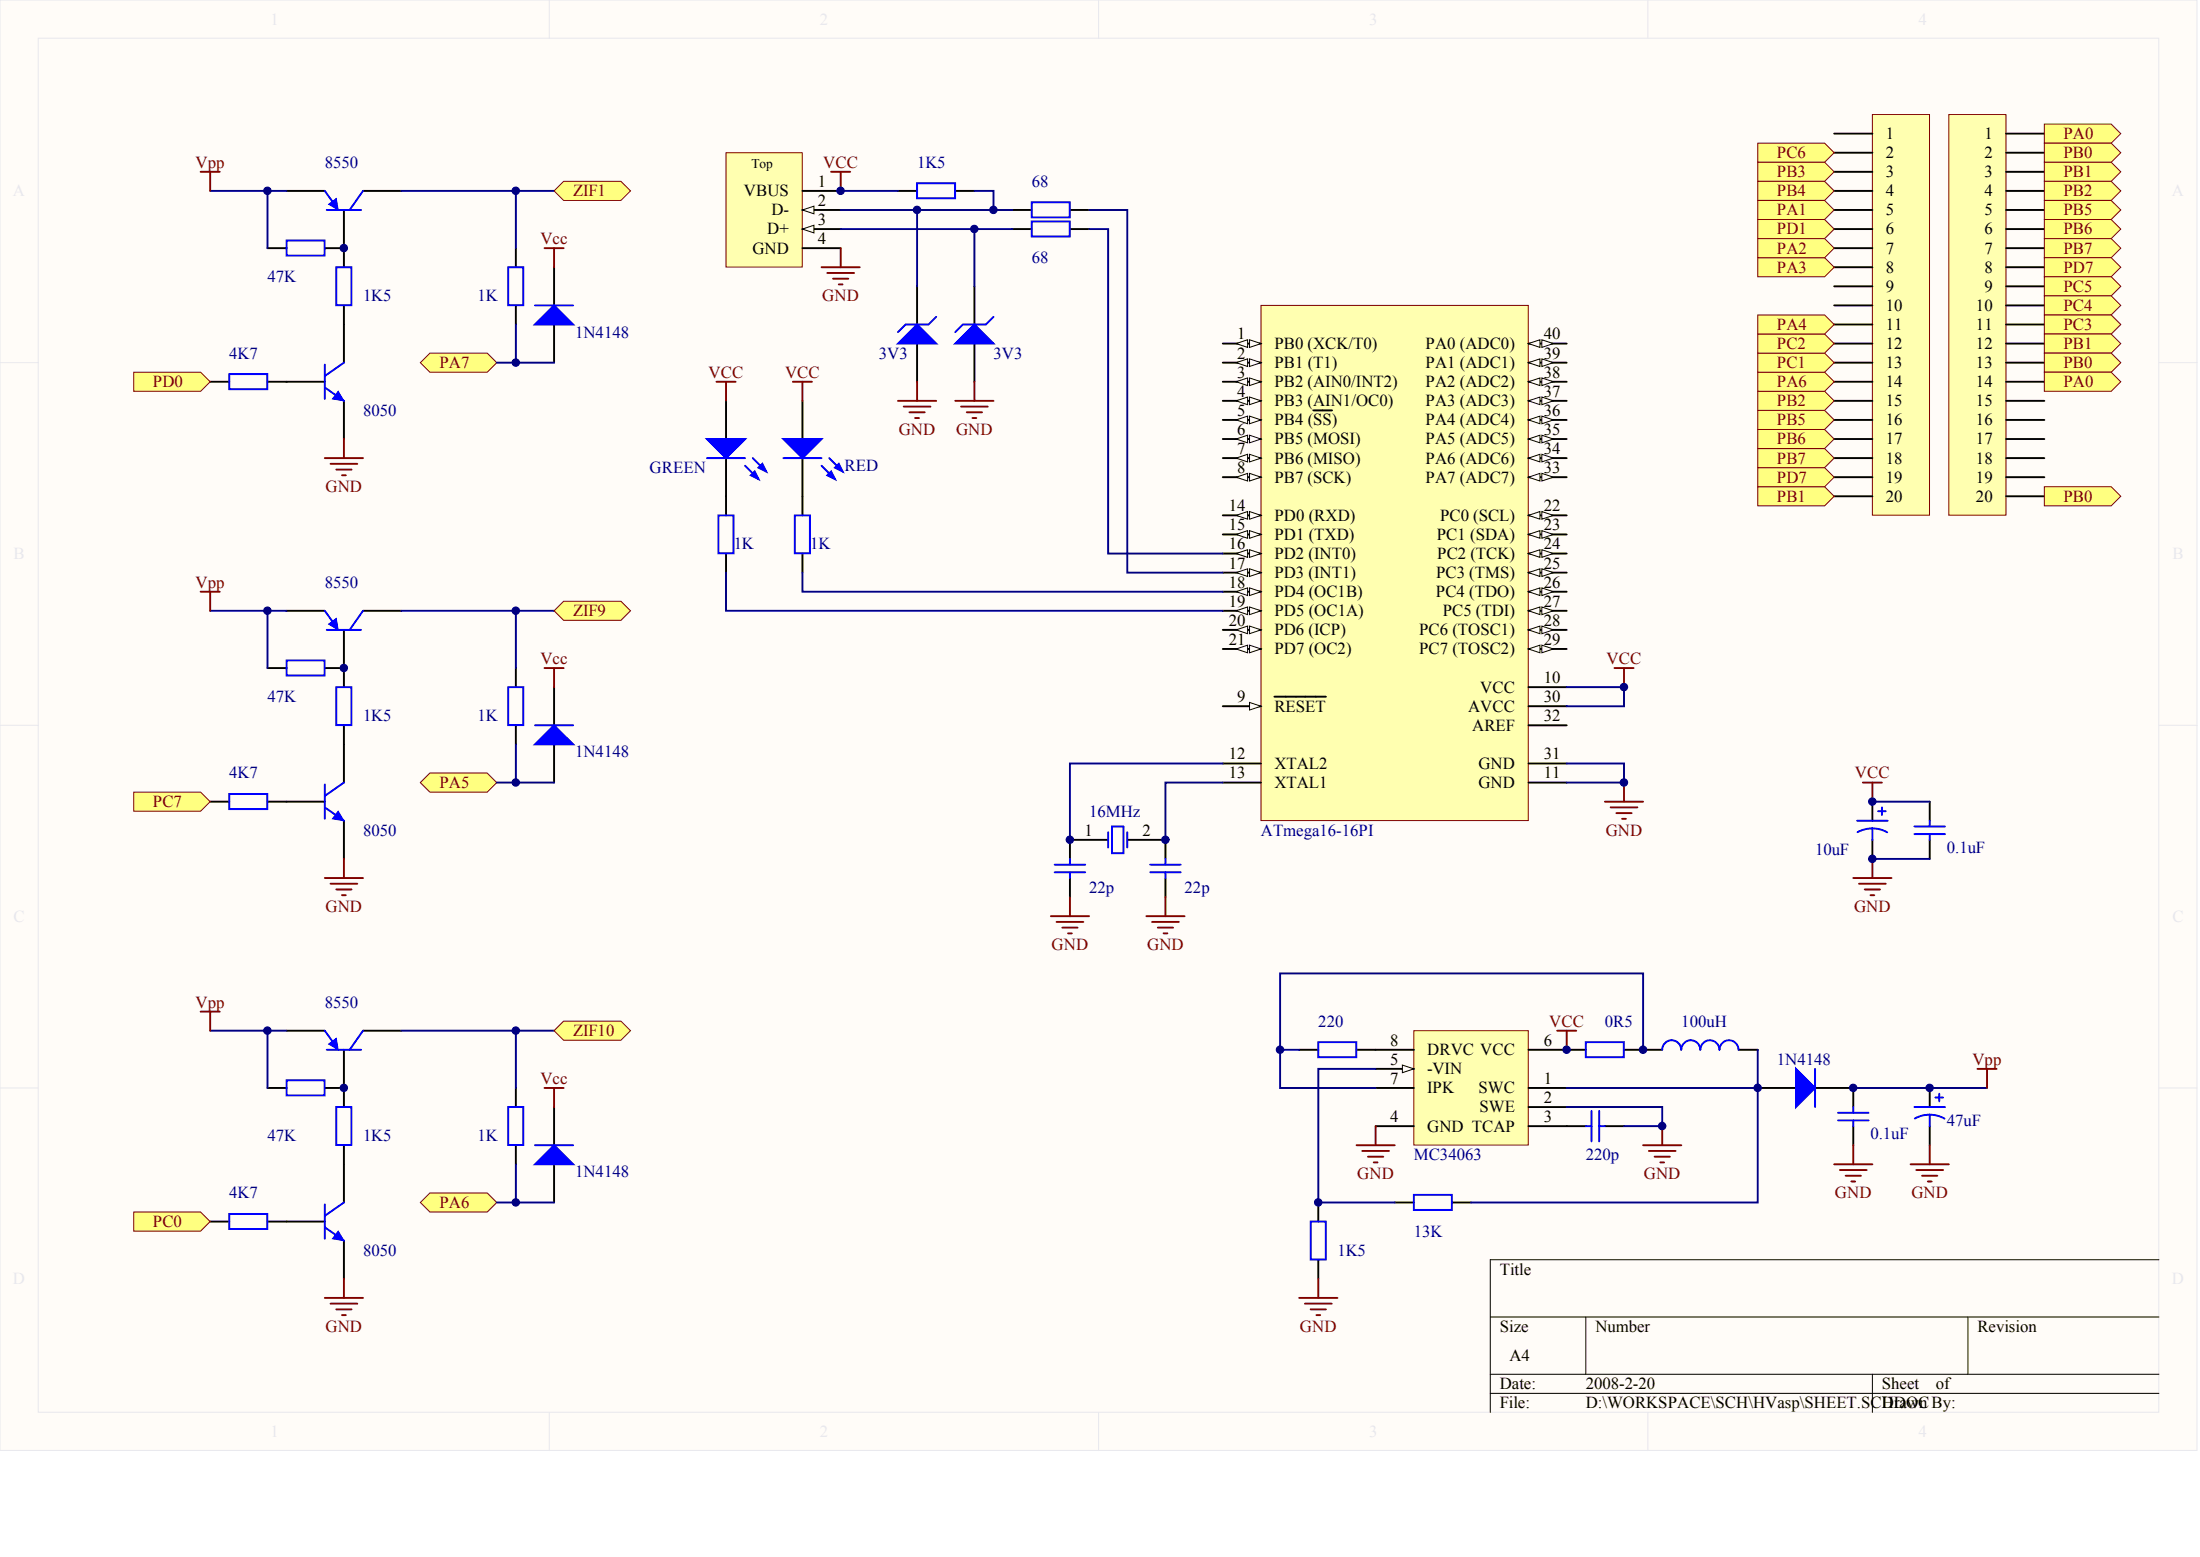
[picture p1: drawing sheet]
<svg xmlns="http://www.w3.org/2000/svg" width="840mm" height="594mm" viewBox="0 0 840 594" stroke-linecap="round" stroke-linejoin="round" font-family="sans-serif">
<g fill="#fffcf8" stroke="#e8e8ed" stroke-width=".38">
<path d="M0 0h838.5v553.4h-838.5z"/>
<path d="M14.6 14.6h809.3v524.2h-809.3z"/>
</g>
<path d="M209.6 0v14.6M419.3 0v14.6M628.9 0v14.6M0 138.4h14.6M824 138.4h14.5M0 276.7h14.6M824 276.7h14.5M0 415.1h14.6M824 415.1h14.5M209.6 538.9v14.6M419.3 538.9v14.6M628.9 538.9v14.6" fill="none" stroke="#e8e8ed" stroke-width=".38"/>
<path d="M824 480.7h-255.3v58.2M568.7 502.5h255.3M605.2 502.5v21.9M751 502.5v21.9M568.7 524.4h255.3M568.7 531.6h255.3M714.6 524.4v14.5" fill="none" stroke="#000" stroke-width=".38"/>
<g fill="none" stroke="#000" stroke-width=".73">
<path d="M109.4 72.8h14.6M138.5 72.8h14.6M102.1 94.7h7.3M124 94.7h7.2M131.2 80.1v21.9M196.9 94.7v7.3M131.2 116.5v21.9M196.9 116.5v7.3M211.5 102v14.5M211.5 123.8v14.6M80.2 145.7h7.3M102.1 145.7h21.9"/>
<path d="M131.2 152.9v14.6"/>
</g>
<path d="M124 72.8l3.6 5.1M138.5 72.8l-5.1 7.3M109.4 91.8h14.5v5.7h-14.5zM124.7 80.1h13.1M128.3 102h5.8v14.5h-5.8zM194 102h5.7v14.5h-5.7zM204.2 116.5h14.5M124 139.1v13.1M131.2 138.4l-7.2 5.1M87.5 142.7h14.5v5.8h-14.5zM124 147.8l7.2 5.1" fill="none" stroke="#00f" stroke-width=".73"/>
<g fill="#00f" stroke="#00f" stroke-width=".38">
<path d="M129.1 149.3l2.1 3.6-4.3-.7z"/>
<path d="M125.4 77.9l2.9-2.2 .8 4.4z"/>
</g>
<path d="M204.2 123.8l7.3-7.3 7.2 7.3z" fill="#00f" stroke="#00f" stroke-width=".73"/>
<path d="M160.4 138.4l3.7-3.7h21.8l3.7 3.7-3.7 3.6h-21.8z" fill-rule="evenodd" fill="#ffff80" stroke="#800000" stroke-width=".38"/>
<path d="M80.2 72.8h21.9M109.4 72.8h-7.3v21.9M153.1 72.8h58.4M196.9 123.8v14.6h-7.3M196.9 138.4h14.6" fill="none" stroke="#000080" stroke-width=".73"/>
<path d="M207.8 94.7h7.3M211.5 94.7v7.3" fill="none" stroke="#800000" stroke-width=".73"/>
<g fill="#ffff80" stroke="#800000" stroke-width=".38">
<path d="M211.5 72.8l3.6-3.6h21.9l3.6 3.6-3.6 3.7h-21.9z" fill-rule="evenodd"/>
<path d="M51 142h25.6l3.6 3.7-3.6 3.6h-25.6z" fill-rule="evenodd"/>
</g>
<path d="M76.6 65.6h7.3M80.2 65.6v7.2M124 174.8h14.5M126.1 177h10.3M128.3 179.2h5.9M131.2 167.5v7.3M130.5 181.3h1.5" fill="none" stroke="#800000" stroke-width=".73"/>
<path d="M196.9 72.8v21.9" fill="none" stroke="#000080" stroke-width=".73"/>
<g fill="none" stroke="#000" stroke-width=".73">
<path d="M109.4 233.1h14.6M138.5 233.1h14.6M102.1 254.9h7.3M124 254.9h7.2M131.2 240.3v21.9M196.9 254.9v7.3M131.2 276.7v21.9M196.9 276.7v7.3M211.5 262.2v14.5M211.5 284v14.6M80.2 305.9h7.3M102.1 305.9h21.9"/>
<path d="M131.2 313.2v14.5"/>
</g>
<path d="M124 233.1l3.6 5.1M138.5 233.1l-5.1 7.2M109.4 252h14.5v5.7h-14.5zM124.7 240.3h13.1M128.3 262.2h5.8v14.5h-5.8zM194 262.2h5.7v14.5h-5.7zM204.2 276.7h14.5M124 299.3v13.1M131.2 298.6l-7.2 5.1M87.5 303h14.5v5.7h-14.5zM124 308.1l7.2 5.1" fill="none" stroke="#00f" stroke-width=".73"/>
<g fill="#00f" stroke="#00f" stroke-width=".38">
<path d="M129.1 309.5l2.1 3.7-4.3-.8z"/>
<path d="M125.4 238.2l2.9-2.2 .8 4.3z"/>
</g>
<path d="M204.2 284l7.3-7.3 7.2 7.3z" fill="#00f" stroke="#00f" stroke-width=".73"/>
<path d="M160.4 298.6l3.7-3.6h21.8l3.7 3.6-3.7 3.6h-21.8z" fill-rule="evenodd" fill="#ffff80" stroke="#800000" stroke-width=".38"/>
<path d="M80.2 233.1h21.9M109.4 233.1h-7.3v21.8M153.1 233.1h58.4M196.9 284v14.6h-7.3M196.9 298.6h14.6" fill="none" stroke="#000080" stroke-width=".73"/>
<path d="M207.8 254.9h7.3M211.5 254.9v7.3" fill="none" stroke="#800000" stroke-width=".73"/>
<g fill="#ffff80" stroke="#800000" stroke-width=".38">
<path d="M211.5 233.1l3.6-3.7h21.9l3.6 3.7-3.6 3.6h-21.9z" fill-rule="evenodd"/>
<path d="M51 302.2h25.6l3.6 3.7-3.6 3.6h-25.6z" fill-rule="evenodd"/>
</g>
<path d="M76.6 225.8h7.3M80.2 225.8v7.3M124 335h14.5M126.1 337.2h10.3M128.3 339.4h5.9M131.2 327.7v7.3M130.5 341.6h1.5" fill="none" stroke="#800000" stroke-width=".73"/>
<path d="M196.9 233.1v21.8" fill="none" stroke="#000080" stroke-width=".73"/>
<g fill="none" stroke="#000" stroke-width=".73">
<path d="M109.4 393.3h14.6M138.5 393.3h14.6M102.1 415.1h7.3M124 415.1h7.2M131.2 400.6v21.8M196.9 415.1v7.3M131.2 437v21.8M196.9 437v7.2M211.5 422.4v14.6M211.5 444.2v14.6M80.2 466.1h7.3M102.1 466.1h21.9"/>
<path d="M131.2 473.4v14.5"/>
</g>
<path d="M124 393.3l3.6 5.1M138.5 393.3l-5.1 7.3M109.4 412.2h14.5v5.8h-14.5zM124.7 400.6h13.1M128.3 422.4h5.8v14.5h-5.8zM194 422.4h5.7v14.5h-5.7zM204.2 437h14.5M124 459.5v13.1M131.2 458.8l-7.2 5.1M87.5 463.2h14.5v5.7h-14.5zM124 468.3l7.2 5.1" fill="none" stroke="#00f" stroke-width=".73"/>
<g fill="#00f" stroke="#00f" stroke-width=".38">
<path d="M129.1 469.7l2.1 3.7-4.3-.8z"/>
<path d="M125.4 398.4l2.9-2.2 .8 4.4z"/>
</g>
<path d="M204.2 444.2l7.3-7.2 7.2 7.2z" fill="#00f" stroke="#00f" stroke-width=".73"/>
<path d="M160.4 458.8l3.7-3.6h21.8l3.7 3.6-3.7 3.7h-21.8z" fill-rule="evenodd" fill="#ffff80" stroke="#800000" stroke-width=".38"/>
<path d="M80.2 393.3h21.9M109.4 393.3h-7.3v21.8M153.1 393.3h58.4M196.9 444.2v14.6h-7.3M196.9 458.8h14.6" fill="none" stroke="#000080" stroke-width=".73"/>
<path d="M207.8 415.1h7.3M211.5 415.1v7.3" fill="none" stroke="#800000" stroke-width=".73"/>
<g fill="#ffff80" stroke="#800000" stroke-width=".38">
<path d="M211.5 393.3l3.6-3.7h21.9l3.6 3.7-3.6 3.6h-21.9z" fill-rule="evenodd"/>
<path d="M51 462.5h25.6l3.6 3.6-3.6 3.6h-25.6z" fill-rule="evenodd"/>
</g>
<path d="M76.6 386h7.3M80.2 386v7.3M124 495.2h14.5M126.1 497.4h10.3M128.3 499.6h5.9M131.2 487.9v7.3M130.5 501.8h1.5" fill="none" stroke="#800000" stroke-width=".73"/>
<path d="M196.9 393.3v21.8" fill="none" stroke="#000080" stroke-width=".73"/>
<path d="M481.2 116.5h102.1v196.6h-102.1z" fill="#ffffb0" stroke="#800000" stroke-width=".38"/>
<path d="M466.7 131.1h14.5" fill="none" stroke="#000" stroke-width=".73"/>
<g fill="#fffcf8" stroke="#000" stroke-width=".38">
<path d="M476.9 129.6l4.3 1.5-4.3 1.5z"/>
<path d="M471.8 131.1l4.3-1.5v3z"/>
</g>
<path d="M466.7 138.4h14.5" fill="none" stroke="#000" stroke-width=".73"/>
<g fill="#fffcf8" stroke="#000" stroke-width=".38">
<path d="M476.9 136.9l4.3 1.5-4.3 1.4z"/>
<path d="M471.8 138.4l4.3-1.5v2.9z"/>
</g>
<path d="M466.7 145.7h14.5" fill="none" stroke="#000" stroke-width=".73"/>
<g fill="#fffcf8" stroke="#000" stroke-width=".38">
<path d="M476.9 144.2l4.3 1.5-4.3 1.4z"/>
<path d="M471.8 145.7l4.3-1.5v2.9z"/>
</g>
<path d="M466.7 152.9h14.5" fill="none" stroke="#000" stroke-width=".73"/>
<g fill="#fffcf8" stroke="#000" stroke-width=".38">
<path d="M476.9 151.5l4.3 1.4-4.3 1.5z"/>
<path d="M471.8 152.9l4.3-1.4v2.9z"/>
</g>
<path d="M466.7 160.2h14.5" fill="none" stroke="#000" stroke-width=".73"/>
<g fill="#fffcf8" stroke="#000" stroke-width=".38">
<path d="M476.9 158.8l4.3 1.4-4.3 1.5z"/>
<path d="M471.8 160.2l4.3-1.4v2.9z"/>
</g>
<path d="M501.2 156.6h7.2M466.7 167.5h14.5" fill="none" stroke="#000" stroke-width=".73"/>
<g fill="#fffcf8" stroke="#000" stroke-width=".38">
<path d="M476.9 166.1l4.3 1.4-4.3 1.5z"/>
<path d="M471.8 167.5l4.3-1.4v2.9z"/>
</g>
<path d="M466.7 174.8h14.5" fill="none" stroke="#000" stroke-width=".73"/>
<g fill="#fffcf8" stroke="#000" stroke-width=".38">
<path d="M476.9 173.3l4.3 1.5-4.3 1.4z"/>
<path d="M471.8 174.8l4.3-1.5v2.9z"/>
</g>
<path d="M466.7 182.1h14.5" fill="none" stroke="#000" stroke-width=".73"/>
<g fill="#fffcf8" stroke="#000" stroke-width=".38">
<path d="M476.9 180.6l4.3 1.5-4.3 1.4z"/>
<path d="M471.8 182.1l4.3-1.5v2.9z"/>
</g>
<path d="M466.7 269.5h14.5" fill="none" stroke="#000" stroke-width=".73"/>
<path d="M476.9 268l4.3 1.5-4.3 1.4z" fill="#fffcf8" stroke="#000" stroke-width=".38"/>
<path d="M466.7 196.6h14.5M486.4 265.8h19.6" fill="none" stroke="#000" stroke-width=".73"/>
<g fill="#fffcf8" stroke="#000" stroke-width=".38">
<path d="M476.9 195.2l4.3 1.4-4.3 1.5z"/>
<path d="M471.8 196.6l4.3-1.4v2.9z"/>
</g>
<path d="M466.7 203.9h14.5" fill="none" stroke="#000" stroke-width=".73"/>
<g fill="#fffcf8" stroke="#000" stroke-width=".38">
<path d="M476.9 202.5l4.3 1.4-4.3 1.5z"/>
<path d="M471.8 203.9l4.3-1.4v2.9z"/>
</g>
<path d="M466.7 211.2h14.5" fill="none" stroke="#000" stroke-width=".73"/>
<g fill="#fffcf8" stroke="#000" stroke-width=".38">
<path d="M476.9 209.7l4.3 1.5-4.3 1.5z"/>
<path d="M471.8 211.2l4.3-1.5v3z"/>
</g>
<path d="M466.7 218.5h14.5" fill="none" stroke="#000" stroke-width=".73"/>
<g fill="#fffcf8" stroke="#000" stroke-width=".38">
<path d="M476.9 217l4.3 1.5-4.3 1.4z"/>
<path d="M471.8 218.5l4.3-1.5v2.9z"/>
</g>
<path d="M466.7 225.8h14.5" fill="none" stroke="#000" stroke-width=".73"/>
<g fill="#fffcf8" stroke="#000" stroke-width=".38">
<path d="M476.9 224.3l4.3 1.5-4.3 1.4z"/>
<path d="M471.8 225.8l4.3-1.5v2.9z"/>
</g>
<path d="M466.7 233.1h14.5" fill="none" stroke="#000" stroke-width=".73"/>
<g fill="#fffcf8" stroke="#000" stroke-width=".38">
<path d="M476.9 231.6l4.3 1.5-4.3 1.4z"/>
<path d="M471.8 233.1l4.3-1.5v2.9z"/>
</g>
<path d="M466.7 240.3h14.5" fill="none" stroke="#000" stroke-width=".73"/>
<g fill="#fffcf8" stroke="#000" stroke-width=".38">
<path d="M476.9 238.9l4.3 1.4-4.3 1.5z"/>
<path d="M471.8 240.3l4.3-1.4v2.9z"/>
</g>
<path d="M466.7 247.6h14.5" fill="none" stroke="#000" stroke-width=".73"/>
<g fill="#fffcf8" stroke="#000" stroke-width=".38">
<path d="M476.9 246.2l4.3 1.4-4.3 1.5z"/>
<path d="M471.8 247.6l4.3-1.4v2.9z"/>
</g>
<path d="M583.3 196.6h14.6M466.7 291.3h14.5M466.7 298.6h14.5M583.3 298.6h14.6" fill="none" stroke="#000" stroke-width=".73"/>
<g fill="#fffcf8" stroke="#000" stroke-width=".38">
<path d="M583.3 196.6l4.4-1.4v2.9z"/>
<path d="M588.4 195.2l4.4 1.4-4.4 1.5z"/>
</g>
<path d="M583.3 203.9h14.6" fill="none" stroke="#000" stroke-width=".73"/>
<g fill="#fffcf8" stroke="#000" stroke-width=".38">
<path d="M583.3 203.9l4.4-1.4v2.9z"/>
<path d="M588.4 202.5l4.4 1.4-4.4 1.5z"/>
</g>
<path d="M583.3 211.2h14.6" fill="none" stroke="#000" stroke-width=".73"/>
<g fill="#fffcf8" stroke="#000" stroke-width=".38">
<path d="M583.3 211.2l4.4-1.5v3z"/>
<path d="M588.4 209.7l4.4 1.5-4.4 1.5z"/>
</g>
<path d="M583.3 218.5h14.6" fill="none" stroke="#000" stroke-width=".73"/>
<g fill="#fffcf8" stroke="#000" stroke-width=".38">
<path d="M583.3 218.5l4.4-1.5v2.9z"/>
<path d="M588.4 217l4.4 1.5-4.4 1.4z"/>
</g>
<path d="M583.3 225.8h14.6" fill="none" stroke="#000" stroke-width=".73"/>
<g fill="#fffcf8" stroke="#000" stroke-width=".38">
<path d="M583.3 225.8l4.4-1.5v2.9z"/>
<path d="M588.4 224.3l4.4 1.5-4.4 1.4z"/>
</g>
<path d="M583.3 233.1h14.6" fill="none" stroke="#000" stroke-width=".73"/>
<g fill="#fffcf8" stroke="#000" stroke-width=".38">
<path d="M583.3 233.1l4.4-1.5v2.9z"/>
<path d="M588.4 231.6l4.4 1.5-4.4 1.4z"/>
</g>
<path d="M583.3 240.3h14.6" fill="none" stroke="#000" stroke-width=".73"/>
<g fill="#fffcf8" stroke="#000" stroke-width=".38">
<path d="M583.3 240.3l4.4-1.4v2.9z"/>
<path d="M588.4 238.9l4.4 1.4-4.4 1.5z"/>
</g>
<path d="M583.3 247.6h14.6" fill="none" stroke="#000" stroke-width=".73"/>
<g fill="#fffcf8" stroke="#000" stroke-width=".38">
<path d="M583.3 247.6l4.4-1.4v2.9z"/>
<path d="M588.4 246.2l4.4 1.4-4.4 1.5z"/>
</g>
<path d="M583.3 182.1h14.6M583.3 276.7h14.6M583.3 269.5h14.6M583.3 291.3h14.6" fill="none" stroke="#000" stroke-width=".73"/>
<g fill="#fffcf8" stroke="#000" stroke-width=".38">
<path d="M583.3 182.1l4.4-1.5v2.9z"/>
<path d="M588.4 180.6l4.4 1.5-4.4 1.4z"/>
</g>
<path d="M583.3 174.8h14.6" fill="none" stroke="#000" stroke-width=".73"/>
<g fill="#fffcf8" stroke="#000" stroke-width=".38">
<path d="M583.3 174.8l4.4-1.5v2.9z"/>
<path d="M588.4 173.3l4.4 1.5-4.4 1.4z"/>
</g>
<path d="M583.3 167.5h14.6" fill="none" stroke="#000" stroke-width=".73"/>
<g fill="#fffcf8" stroke="#000" stroke-width=".38">
<path d="M583.3 167.5l4.4-1.4v2.9z"/>
<path d="M588.4 166.1l4.4 1.4-4.4 1.5z"/>
</g>
<path d="M583.3 160.2h14.6" fill="none" stroke="#000" stroke-width=".73"/>
<g fill="#fffcf8" stroke="#000" stroke-width=".38">
<path d="M583.3 160.2l4.4-1.4v2.9z"/>
<path d="M588.4 158.8l4.4 1.4-4.4 1.5z"/>
</g>
<path d="M583.3 152.9h14.6" fill="none" stroke="#000" stroke-width=".73"/>
<g fill="#fffcf8" stroke="#000" stroke-width=".38">
<path d="M583.3 152.9l4.4-1.4v2.9z"/>
<path d="M588.4 151.5l4.4 1.4-4.4 1.5z"/>
</g>
<path d="M583.3 145.7h14.6" fill="none" stroke="#000" stroke-width=".73"/>
<g fill="#fffcf8" stroke="#000" stroke-width=".38">
<path d="M583.3 145.7l4.4-1.5v2.9z"/>
<path d="M588.4 144.2l4.4 1.5-4.4 1.4z"/>
</g>
<path d="M583.3 138.4h14.6" fill="none" stroke="#000" stroke-width=".73"/>
<g fill="#fffcf8" stroke="#000" stroke-width=".38">
<path d="M583.3 138.4l4.4-1.5v2.9z"/>
<path d="M588.4 136.9l4.4 1.5-4.4 1.4z"/>
</g>
<path d="M583.3 131.1h14.6" fill="none" stroke="#000" stroke-width=".73"/>
<g fill="#fffcf8" stroke="#000" stroke-width=".38">
<path d="M583.3 131.1l4.4-1.5v3z"/>
<path d="M588.4 129.6l4.4 1.5-4.4 1.5z"/>
</g>
<path d="M583.3 262.2h14.6" fill="none" stroke="#000" stroke-width=".73"/>
<path d="M277.1 58.3h29.1v43.6h-29.1z" fill="#ffffb0" stroke="#800000" stroke-width=".38"/>
<path d="M306.2 72.8h14.6M306.2 80.1h14.6" fill="none" stroke="#000" stroke-width=".73"/>
<path d="M306.2 80.1l4.4-1.4v2.9z" fill="#fffcf8" stroke="#000" stroke-width=".38"/>
<path d="M306.2 87.4h14.6" fill="none" stroke="#000" stroke-width=".73"/>
<path d="M306.2 87.4l4.4-1.5v3z" fill="#fffcf8" stroke="#000" stroke-width=".38"/>
<g fill="none" stroke="#000" stroke-width=".73">
<path d="M342.7 72.8h7.3M364.6 72.8h7.3M306.2 94.7h14.6M386.5 80.1h7.2M386.5 87.4h7.2M408.3 80.1h7.3M408.3 87.4h7.3M350 109.2v14.6M371.9 109.2v14.6M350 131.1v14.6M371.9 131.1v14.6M408.3 335v7.3"/>
<path d="M422.9 320.4h-14.6v7.3M430.2 320.4h14.6v7.3M444.8 335v7.3"/>
</g>
<g fill="none" stroke="#00f" stroke-width=".73">
<path d="M350 69.9h14.5v5.8h-14.5zM393.7 77.2h14.6v5.8h-14.6zM393.7 84.5h14.6v5.7h-14.6zM357.3 120.9l-2.9 2.9h-8.8l-2.9 2.9M379.2 120.9l-3 2.9h-8.7l-2.9 2.9M422.9 317.5v5.9M424.4 315.3h4.3v10.2h-4.3zM430.2 317.5v5.9M402.5 329.9h11.7M402.5 332.8h11.7M408.3 327.7v2.2M408.3 332.8v2.2"/>
<path d="M439 329.9h11.6M439 332.8h11.6M444.8 327.7v2.2M444.8 332.8v2.2"/>
</g>
<g fill="#00f" stroke="#00f" stroke-width=".73">
<path d="M342.7 131.1l7.3-7.3 7.3 7.3z"/>
<path d="M364.6 131.1l7.3-7.3 7.3 7.3z"/>
</g>
<g fill="none" stroke="#800000" stroke-width=".73">
<path d="M317.2 65.6h7.3M320.8 65.6v7.2M320.8 94.7v7.3M313.5 102h14.6M315.7 104.2h10.2M317.9 106.3h5.8M320.1 108.5h1.5M342.7 152.9h14.6M344.9 155.1h10.2M347.1 157.3h5.8M349.3 159.5h1.4M350 145.7v7.2"/>
<path d="M364.6 152.9h14.6M366.8 155.1h10.2M369 157.3h5.8M371.1 159.5h1.5M371.9 145.7v7.2M616.1 254.9h7.3M619.8 254.9v7.3M619.8 298.6v7.3M612.5 305.9h14.6M614.7 308.1h10.2M616.9 310.2h5.8M619.1 312.4h1.4"/>
<path d="M401 349.6h14.6M403.2 351.8h10.2M405.4 353.9h5.8M407.6 356.1h1.5M408.3 342.3v7.3M437.5 349.6h14.6M439.7 351.8h10.2M441.9 353.9h5.8M444.1 356.1h1.4M444.8 342.3v7.3"/>
</g>
<path d="M320.8 72.8h21.9M371.9 72.8h7.3v7.3M320.8 80.1h65.7M320.8 87.4h65.7M350 80.1v29.1M371.9 87.4v21.8M415.6 80.1h14.6v138.4h36.5M415.6 87.4h7.3v123.8h43.8M597.9 262.2h21.9v7.3h-21.9M466.7 298.6h-21.9v21.8M466.7 291.3h-58.4v29.1M597.9 291.3h21.9v7.3h-21.9" fill="none" stroke="#000080" stroke-width=".73"/>
<path d="M714.6 43.7h21.8v152.9h-21.8z" fill="#ffffb0" stroke="#800000" stroke-width=".38"/>
<g fill="none" stroke="#000" stroke-width=".73">
<path d="M700 51h14.6M700 58.3h14.6M700 65.6h14.6M700 72.8h14.6M700 80.1h14.6M700 87.4h14.6M700 94.7h14.6M700 102h14.6M700 109.2h14.6M700 116.5h14.6M700 123.8h14.6M700 131.1h14.6"/>
<path d="M700 138.4h14.6M700 145.7h14.6M700 152.9h14.6M700 160.2h14.6M700 167.5h14.6M700 174.8h14.6M700 182.1h14.6M700 189.4h14.6"/>
</g>
<path d="M743.7 43.7h21.8v152.9h-21.8z" fill="#ffffb0" stroke="#800000" stroke-width=".38"/>
<g fill="none" stroke="#000" stroke-width=".73">
<path d="M765.6 51h14.6M765.6 58.3h14.6M765.6 65.6h14.6M765.6 72.8h14.6M765.6 80.1h14.6M765.6 87.4h14.6M765.6 94.7h14.6M765.6 102h14.6M765.6 109.2h14.6M765.6 116.5h14.6M765.6 123.8h14.6M765.6 131.1h14.6"/>
<path d="M765.6 138.4h14.6M277.1 152.9v14.6M306.2 152.9v14.6M765.6 145.7h14.6M765.6 152.9h14.6M277.1 174.8v21.8M306.2 174.8v21.8M765.6 160.2h14.6M765.6 167.5h14.6M765.6 174.8h14.6M765.6 182.1h14.6M765.6 189.4h14.6"/>
<path d="M277.1 211.2v7.3M306.2 211.2v7.3"/>
</g>
<g fill="#00f" stroke="#00f" stroke-width=".73">
<path d="M269.8 167.5h14.6l-7.3 7.3z"/>
<path d="M286.6 181.3l1.4-1.4 1.5 2.9z"/>
<path d="M289.5 178.4l1.4-1.4 1.5 2.9z"/>
<path d="M299 167.5h14.5l-7.3 7.3z"/>
<path d="M315.7 181.3l1.5-1.4 1.4 2.9z"/>
<path d="M318.6 178.4l1.5-1.4 1.5 2.9z"/>
</g>
<path d="M269.8 174.8h14.6M284.4 177.7l5.1 5.1M287.3 174.8l5.1 5.1M299 174.8h14.5M313.5 177.7l5.1 5.1M316.5 174.8l5.1 5.1M274.2 196.6h5.7v14.5h-5.7zM303.3 196.6h5.8v14.5h-5.8z" fill="none" stroke="#00f" stroke-width=".73"/>
<g fill="#ffff80" stroke="#800000" stroke-width=".38">
<path d="M780.2 47.3h25.5l3.7 3.7-3.7 3.6h-25.5z" fill-rule="evenodd"/>
<path d="M780.2 54.6h25.5l3.7 3.7-3.7 3.6h-25.5z" fill-rule="evenodd"/>
<path d="M780.2 61.9h25.5l3.7 3.7-3.7 3.6h-25.5z" fill-rule="evenodd"/>
<path d="M780.2 69.2h25.5l3.7 3.6-3.7 3.7h-25.5z" fill-rule="evenodd"/>
<path d="M780.2 76.5h25.5l3.7 3.6-3.7 3.7h-25.5z" fill-rule="evenodd"/>
<path d="M780.2 83.8h25.5l3.7 3.6-3.7 3.6h-25.5z" fill-rule="evenodd"/>
<path d="M780.2 91h25.5l3.7 3.7-3.7 3.6h-25.5z" fill-rule="evenodd"/>
<path d="M780.2 98.3h25.5l3.7 3.7-3.7 3.6h-25.5z" fill-rule="evenodd"/>
<path d="M780.2 105.6h25.5l3.7 3.6-3.7 3.7h-25.5z" fill-rule="evenodd"/>
<path d="M780.2 112.9h25.5l3.7 3.6-3.7 3.7h-25.5z" fill-rule="evenodd"/>
<path d="M780.2 120.2h25.5l3.7 3.6-3.7 3.7h-25.5z" fill-rule="evenodd"/>
<path d="M780.2 127.5h25.5l3.7 3.6-3.7 3.6h-25.5z" fill-rule="evenodd"/>
<path d="M780.2 134.7h25.5l3.7 3.7-3.7 3.6h-25.5z" fill-rule="evenodd"/>
<path d="M780.2 142h25.5l3.7 3.7-3.7 3.6h-25.5z" fill-rule="evenodd"/>
<path d="M780.2 185.7h25.5l3.7 3.7-3.7 3.6h-25.5z" fill-rule="evenodd"/>
<path d="M670.8 185.7h25.6l3.6 3.7-3.6 3.6h-25.6z" fill-rule="evenodd"/>
<path d="M670.8 178.4h25.6l3.6 3.7-3.6 3.6h-25.6z" fill-rule="evenodd"/>
<path d="M670.8 171.2h25.6l3.6 3.6-3.6 3.6h-25.6z" fill-rule="evenodd"/>
<path d="M670.8 163.9h25.6l3.6 3.6-3.6 3.7h-25.6z" fill-rule="evenodd"/>
<path d="M670.8 156.6h25.6l3.6 3.6-3.6 3.7h-25.6z" fill-rule="evenodd"/>
<path d="M670.8 149.3h25.6l3.6 3.6-3.6 3.7h-25.6z" fill-rule="evenodd"/>
<path d="M670.8 142h25.6l3.6 3.7-3.6 3.6h-25.6z" fill-rule="evenodd"/>
<path d="M670.8 134.7h25.6l3.6 3.7-3.6 3.6h-25.6z" fill-rule="evenodd"/>
<path d="M670.8 127.5h25.6l3.6 3.6-3.6 3.6h-25.6z" fill-rule="evenodd"/>
<path d="M670.8 120.2h25.6l3.6 3.6-3.6 3.7h-25.6z" fill-rule="evenodd"/>
<path d="M670.8 98.3h25.6l3.6 3.7-3.6 3.6h-25.6z" fill-rule="evenodd"/>
<path d="M670.8 54.6h25.6l3.6 3.7-3.6 3.6h-25.6z" fill-rule="evenodd"/>
<path d="M670.8 61.9h25.6l3.6 3.7-3.6 3.6h-25.6z" fill-rule="evenodd"/>
<path d="M670.8 69.2h25.6l3.6 3.6-3.6 3.7h-25.6z" fill-rule="evenodd"/>
<path d="M670.8 76.5h25.6l3.6 3.6-3.6 3.7h-25.6z" fill-rule="evenodd"/>
<path d="M670.8 83.8h25.6l3.6 3.6-3.6 3.6h-25.6z" fill-rule="evenodd"/>
<path d="M670.8 91h25.6l3.6 3.7-3.6 3.6h-25.6z" fill-rule="evenodd"/>
</g>
<g fill="none" stroke="#000" stroke-width=".73">
<path d="M714.6 305.9v7.3M736.5 305.9v7.3M714.6 320.4v7.3M736.5 320.4v7.3M495.8 400.6h7.3M517.7 400.6h7.3M597.9 400.6h7.3M619.8 400.6h7.3M707.3 415.1v7.3M736.5 415.1v7.3M597.9 429.7h7.3M612.5 429.7h7.3"/>
<path d="M707.3 429.7v7.3M736.5 429.7v7.3M503.1 458.8v7.3M532.3 458.8h7.3M554.2 458.8h7.3M503.1 480.7v7.2"/>
</g>
<g fill="none" stroke="#00f" stroke-width=".73">
<path d="M708.7 313.2h11.7M714.6 316.1a11.6 11.6 0 0 1 5.6 1.5M714.6 316.1a11.6 11.6 0 0 0-5.7 1.4M714.6 316.1v4.3M716.8 309.5h2.9M718.2 308.1v2.9M730.6 318.3h11.7M730.6 315.3h11.7M736.5 313.2v2.1M736.5 318.3v2.1M503.1 397.6h14.5v5.8h-14.5zM605.2 397.6h14.5v5.8h-14.5z"/>
<path d="M738.6 418.8h3M740.1 417.3v2.9M605.2 429.7h2.2M607.4 423.9v11.6M610.3 423.9v11.6M610.3 429.7h2.2M701.5 424.6h11.6M701.5 427.5h11.6M707.3 422.4v2.2M707.3 427.5v2.2M730.6 422.4h11.7M736.5 425.3a11.6 11.6 0 0 1 5.6 1.5"/>
<path d="M736.5 425.3a11.6 11.6 0 0 0-5.7 1.5M736.5 425.3v4.4M539.6 455.9h14.5v5.8h-14.5zM500.2 466.1h5.8v14.5h-5.8z"/>
</g>
<path d="M539.6 393.3h43.7v43.6h-43.7z" fill="#ffffb0" stroke="#800000" stroke-width=".38"/>
<path d="M525 407.8h14.6M583.3 415.1h14.6M525 429.7h14.6M583.3 422.4h14.6M583.3 429.7h14.6" fill="none" stroke="#000" stroke-width=".73"/>
<path d="M535.2 406.4l4.4 1.4-4.4 1.5z" fill="#fffcf8" stroke="#000" stroke-width=".38"/>
<path d="M525 400.6h14.6M525 415.1h14.6M583.3 400.6h14.6M627.1 400.6h7.3M663.5 400.6h7.3M670.8 415.1h14.6M692.7 415.1h14.6" fill="none" stroke="#000" stroke-width=".73"/>
<g fill="none" stroke="#800000" stroke-width=".73">
<path d="M273.4 145.7h7.3M277.1 145.7v7.2M302.6 145.7h7.3M306.2 145.7v7.2M710.9 298.6h7.3M714.6 298.6v7.3M707.3 335h14.6M709.5 337.2h10.2M711.7 339.4h5.8M714.6 327.7v7.3M713.9 341.6h1.4M594.3 393.3h7.3"/>
<path d="M597.9 393.3v7.3M754.7 407.8h7.3M758.3 407.8v7.3M517.7 437h14.6M519.9 439.1h10.2M525 429.7v7.3M627.1 437h14.6M629.3 439.1h10.2M634.4 429.7v7.3M707.3 437v7.2M736.5 437v7.2M522.1 441.3h5.8"/>
<path d="M524.3 443.5h1.4M631.5 441.3h5.8M633.6 443.5h1.5M700 444.2h14.6M702.2 446.4h10.2M704.4 448.6h5.8M706.6 450.8h1.4M729.2 444.2h14.5M731.4 446.4h10.2M733.5 448.6h5.9M735.7 450.8h1.5M495.8 495.2h14.6"/>
<path d="M498 497.4h10.2M500.2 499.6h5.8M503.1 487.9v7.3M502.4 501.8h1.5"/>
</g>
<path d="M277.1 218.5v14.6h189.6M306.2 218.5v7.3h160.5M714.6 305.9h21.9M714.6 327.7h21.9M488.5 400.6h7.3M525 407.8h-21.9v51h29.2M627.1 400.6v-29.2h-138.6v43.7h36.5M670.8 400.6v14.5h-72.9M670.8 415.1v43.7h-109.3M707.3 415.1h51M597.9 422.4h36.5v7.3h-14.6" fill="none" stroke="#000080" stroke-width=".73"/>
<path d="M648.9 400.6a3.6 3.6 0 0 0-3.7-3.7 3.6 3.6 0 0 0-3.6 3.7 3.6 3.6 0 0 0-3.6-3.7 3.6 3.6 0 0 0-3.6 3.7M656.2 400.6a3.6 3.6 0 0 0-3.6-3.7 3.6 3.6 0 0 0-3.6 3.7M663.5 400.6a3.6 3.6 0 0 0-3.6-3.7 3.6 3.6 0 0 0-3.7 3.7M692.7 407.8v14.6" fill="none" stroke="#00f" stroke-width=".73"/>
<path d="M685.4 407.8l7.3 7.3-7.3 7.3z" fill="#00f" stroke="#00f" stroke-width=".73"/>
<g fill="#000080" stroke="#000080" stroke-width=".38">
<circle cx="102" cy="393.2" r="1.42"/>
<circle cx="102" cy="233" r="1.42"/>
<circle cx="102" cy="72.8" r="1.42"/>
<circle cx="131.2" cy="415.1" r="1.42"/>
<circle cx="131.2" cy="254.9" r="1.42"/>
<circle cx="131.2" cy="94.6" r="1.42"/>
<circle cx="196.8" cy="458.8" r="1.42"/>
<circle cx="196.8" cy="393.2" r="1.42"/>
<circle cx="196.8" cy="298.6" r="1.42"/>
<circle cx="196.8" cy="233" r="1.42"/>
<circle cx="196.8" cy="138.3" r="1.42"/>
<circle cx="196.8" cy="72.8" r="1.42"/>
<circle cx="320.8" cy="72.8" r="1.42"/>
<circle cx="350" cy="80.1" r="1.42"/>
<circle cx="371.8" cy="87.4" r="1.42"/>
<circle cx="379.1" cy="80.1" r="1.42"/>
<circle cx="408.3" cy="320.4" r="1.42"/>
<circle cx="444.8" cy="320.4" r="1.42"/>
<circle cx="488.5" cy="400.5" r="1.42"/>
<circle cx="503.1" cy="458.8" r="1.42"/>
<circle cx="597.9" cy="400.5" r="1.42"/>
<circle cx="619.8" cy="298.6" r="1.42"/>
<circle cx="619.8" cy="262.1" r="1.42"/>
<circle cx="627" cy="400.5" r="1.42"/>
<circle cx="634.3" cy="429.6" r="1.42"/>
<circle cx="670.8" cy="415.1" r="1.42"/>
<circle cx="707.3" cy="415.1" r="1.42"/>
<circle cx="714.5" cy="327.7" r="1.42"/>
<circle cx="714.5" cy="305.8" r="1.42"/>
<circle cx="736.4" cy="415.1" r="1.42"/>
</g>
<g font-size="6.4">
<text x="719.7" y="53.1">1</text>
<text x="757.3" y="53.1">1</text>
<text x="719.7" y="60.3">2</text>
<text x="757.3" y="60.3">2</text>
<text x="312.1" y="71.3">1</text>
<text x="719.7" y="67.6">3</text>
<text x="757.3" y="67.6">3</text>
<text x="283.9" y="74.9">VBUS</text>
<text x="719.7" y="74.9">4</text>
<text x="757.3" y="74.9">4</text>
<text x="294.4" y="82.2">D-</text>
<text x="312.1" y="78.5">2</text>
<text x="719.7" y="82.2">5</text>
<text x="757.3" y="82.2">5</text>
<text x="292.8" y="89.5">D+</text>
<text x="312.1" y="85.8">3</text>
<text x="719.7" y="89.5">6</text>
<text x="757.3" y="89.5">6</text>
<text x="312.1" y="93.1">4</text>
<text x="287.1" y="96.8">GND</text>
<text x="719.7" y="96.8">7</text>
<text x="757.3" y="96.8">7</text>
<text x="719.7" y="104">8</text>
<text x="757.3" y="104">8</text>
<text x="719.7" y="111.3">9</text>
<text x="757.3" y="111.3">9</text>
<text x="719.7" y="118.6">10</text>
<text x="754.1" y="118.6">10</text>
<text x="719.7" y="125.9">11</text>
<text x="754.1" y="125.9">11</text>
<text x="472.2" y="129.5">1</text>
<text x="589.2" y="129.5">40</text>
<text x="472.2" y="136.8">2</text>
<text x="486.4" y="133.2">PB0 (XCK/T0)</text>
<text x="544" y="133.2">PA0 (ADC0)</text>
<text x="589.2" y="136.8">39</text>
<text x="719.7" y="133.2">12</text>
<text x="754.1" y="133.2">12</text>
<text x="486.4" y="140.4">PB1 (T1)</text>
<text x="544" y="140.4">PA1 (ADC1)</text>
<text x="719.7" y="140.4">13</text>
<text x="754.1" y="140.4">13</text>
<text x="472.2" y="144.1">3</text>
<text x="486.4" y="147.7">PB2 (AIN0/INT2)</text>
<text x="544" y="147.7">PA2 (ADC2)</text>
<text x="589.2" y="144.1">38</text>
<text x="719.7" y="147.7">14</text>
<text x="754.1" y="147.7">14</text>
<text x="472.2" y="151.4">4</text>
<text x="486.4" y="155">PB3 (AIN1/OC0)</text>
<text x="544" y="155">PA3 (ADC3)</text>
<text x="589.2" y="151.4">37</text>
<text x="719.7" y="155">15</text>
<text x="754.1" y="155">15</text>
<text x="472.2" y="158.7">5</text>
<text x="589.2" y="158.7">36</text>
<text x="472.2" y="165.9">6</text>
<text x="486.4" y="162.3">PB4 (SS)</text>
<text x="544" y="162.3">PA4 (ADC4)</text>
<text x="589.2" y="165.9">35</text>
<text x="719.7" y="162.3">16</text>
<text x="754.1" y="162.3">16</text>
<text x="472.2" y="173.2">7</text>
<text x="486.4" y="169.6">PB5 (MOSI)</text>
<text x="544" y="169.6">PA5 (ADC5)</text>
<text x="589.2" y="173.2">34</text>
<text x="719.7" y="169.6">17</text>
<text x="754.1" y="169.6">17</text>
<text x="486.4" y="176.9">PB6 (MISO)</text>
<text x="544" y="176.9">PA6 (ADC6)</text>
<text x="719.7" y="176.9">18</text>
<text x="754.1" y="176.9">18</text>
<text x="472.2" y="180.5">8</text>
<text x="486.4" y="184.1">PB7 (SCK)</text>
<text x="544" y="184.1">PA7 (ADC7)</text>
<text x="589.2" y="180.5">33</text>
<text x="719.7" y="184.1">19</text>
<text x="754.1" y="184.1">19</text>
<text x="719.7" y="191.4">20</text>
<text x="754.1" y="191.4">20</text>
<text x="469" y="195.1">14</text>
<text x="589.2" y="195.1">22</text>
<text x="469" y="202.4">15</text>
<text x="486.4" y="198.7">PD0 (RXD)</text>
<text x="549.6" y="198.7">PC0 (SCL)</text>
<text x="589.2" y="202.4">23</text>
<text x="469" y="209.6">16</text>
<text x="486.4" y="206">PD1 (TXD)</text>
<text x="548.3" y="206">PC1 (SDA)</text>
<text x="589.2" y="209.6">24</text>
<text x="486.4" y="213.3">PD2 (INT0)</text>
<text x="548.5" y="213.3">PC2 (TCK)</text>
<text x="469" y="216.9">17</text>
<text x="486.4" y="220.6">PD3 (INT1)</text>
<text x="548" y="220.6">PC3 (TMS)</text>
<text x="589.2" y="216.9">25</text>
<text x="469" y="224.2">18</text>
<text x="486.4" y="227.8">PD4 (OC1B)</text>
<text x="548" y="227.8">PC4 (TDO)</text>
<text x="589.2" y="224.2">26</text>
<text x="469" y="231.5">19</text>
<text x="589.2" y="231.5">27</text>
<text x="469" y="238.8">20</text>
<text x="486.4" y="235.1">PD5 (OC1A)</text>
<text x="550.6" y="235.1">PC5 (TDI)</text>
<text x="589.2" y="238.8">28</text>
<text x="486.4" y="242.4">PD6 (ICP)</text>
<text x="541.5" y="242.4">PC6 (TOSC1)</text>
<text x="469" y="246">21</text>
<text x="486.4" y="249.7">PD7 (OC2)</text>
<text x="541.5" y="249.7">PC7 (TOSC2)</text>
<text x="589.2" y="246">29</text>
<text x="589.2" y="260.6">10</text>
<text x="472.2" y="267.9">9</text>
<text x="565" y="264.3">VCC</text>
<text x="589.2" y="267.9">30</text>
<text x="486.4" y="271.5">RESET</text>
<text x="560.3" y="271.5">AVCC</text>
<text x="589.2" y="275.2">32</text>
<text x="561.9" y="278.8">AREF</text>
<text x="469" y="289.7">12</text>
<text x="486.4" y="293.4">XTAL2</text>
<text x="564.2" y="293.4">GND</text>
<text x="589.2" y="289.7">31</text>
<text x="469" y="297">13</text>
<text x="589.2" y="297">11</text>
<text x="486.4" y="300.7">XTAL1</text>
<text x="564.2" y="300.7">GND</text>
<text x="413.9" y="318.9">1</text>
<text x="436" y="318.9">2</text>
<text x="530.5" y="399">8</text>
<text x="589.2" y="399">6</text>
<text x="530.5" y="406.3">5</text>
<text x="544.7" y="402.6">DRVC VCC</text>
<text x="530.5" y="413.5">7</text>
<text x="544.7" y="409.9">-VIN</text>
<text x="589.2" y="413.5">1</text>
<text x="544.7" y="417.2">IPK</text>
<text x="564.3" y="417.2">SWC</text>
<text x="564.7" y="424.5">SWE</text>
<text x="589.2" y="420.8">2</text>
<text x="530.5" y="428.1">4</text>
<text x="544.7" y="431.8">GND TCAP</text>
<text x="589.2" y="428.1">3</text>
<text x="572.4" y="486.4">Title</text>
<text x="572.4" y="508.2">Size</text>
<text x="608.9" y="508.2">Number</text>
<text x="754.7" y="508.2">Revision</text>
<text x="576" y="519.1">A4</text>
<text x="572.4" y="530.1">Date:</text>
<text x="605.2" y="530.1">2008-2-20</text>
<text x="718.2" y="530.1">Sheet</text>
<text x="738.8" y="530.1">of</text>
<text x="572.4" y="537.3">File:</text>
<text x="605.2" y="537.3">D:\WORKSPACE\SCH\HVasp\SHEET.SCHDOC</text>
<text x="718.2" y="537.3">Drawn By:</text>
</g>
<g font-size="6.4" fill="#800000">
<text x="787.5" y="53.1">PA0</text>
<text x="74.7" y="64">Vpp</text>
<text x="314.2" y="64">VCC</text>
<text x="678.1" y="60.3">PC6</text>
<text x="787.5" y="60.3">PB0</text>
<text x="678.1" y="67.6">PB3</text>
<text x="787.5" y="67.6">PB1</text>
<text x="218.7" y="74.9">ZIF1</text>
<text x="678.1" y="74.9">PB4</text>
<text x="787.5" y="74.9">PB2</text>
<text x="678.1" y="82.2">PA1</text>
<text x="787.5" y="82.2">PB5</text>
<text x="678.1" y="89.5">PD1</text>
<text x="787.5" y="89.5">PB6</text>
<text x="206.3" y="93.1">Vcc</text>
<text x="678.1" y="96.8">PA2</text>
<text x="787.5" y="96.8">PB7</text>
<text x="678.1" y="104">PA3</text>
<text x="787.5" y="104">PD7</text>
<text x="787.5" y="111.3">PC5</text>
<text x="313.8" y="115">GND</text>
<text x="787.5" y="118.6">PC4</text>
<text x="678.1" y="125.9">PA4</text>
<text x="787.5" y="125.9">PC3</text>
<text x="678.1" y="133.2">PC2</text>
<text x="787.5" y="133.2">PB1</text>
<text x="167.7" y="140.4">PA7</text>
<text x="678.1" y="140.4">PC1</text>
<text x="787.5" y="140.4">PB0</text>
<text x="58.3" y="147.7">PD0</text>
<text x="270.4" y="144.1">VCC</text>
<text x="299.6" y="144.1">VCC</text>
<text x="678.1" y="147.7">PA6</text>
<text x="787.5" y="147.7">PA0</text>
<text x="678.1" y="155">PB2</text>
<text x="343" y="165.9">GND</text>
<text x="364.9" y="165.9">GND</text>
<text x="678.1" y="162.3">PB5</text>
<text x="678.1" y="169.6">PB6</text>
<text x="678.1" y="176.9">PB7</text>
<text x="678.1" y="184.1">PD7</text>
<text x="124.2" y="187.8">GND</text>
<text x="678.1" y="191.4">PB1</text>
<text x="787.5" y="191.4">PB0</text>
<text x="74.7" y="224.2">Vpp</text>
<text x="218.7" y="235.1">ZIF9</text>
<text x="206.3" y="253.3">Vcc</text>
<text x="613.2" y="253.3">VCC</text>
<text x="707.9" y="297">VCC</text>
<text x="167.7" y="300.7">PA5</text>
<text x="58.3" y="307.9">PC7</text>
<text x="612.8" y="318.9">GND</text>
<text x="124.2" y="348">GND</text>
<text x="707.6" y="348">GND</text>
<text x="401.3" y="362.6">GND</text>
<text x="437.8" y="362.6">GND</text>
<text x="74.7" y="384.4">Vpp</text>
<text x="218.7" y="395.3">ZIF10</text>
<text x="591.3" y="391.7">VCC</text>
<text x="752.8" y="406.3">Vpp</text>
<text x="206.3" y="413.5">Vcc</text>
<text x="518" y="450">GND</text>
<text x="627.4" y="450">GND</text>
<text x="167.7" y="460.9">PA6</text>
<text x="700.3" y="457.2">GND</text>
<text x="729.5" y="457.2">GND</text>
<text x="58.3" y="468.2">PC0</text>
<text x="124.2" y="508.2">GND</text>
<text x="496.1" y="508.2">GND</text>
</g>
<g font-size="6.4" fill="#000080">
<text x="124" y="64">8550</text>
<text x="350" y="64">1K5</text>
<text x="393.7" y="71.3">68</text>
<text x="393.7" y="100.4">68</text>
<text x="102.1" y="107.7">47K</text>
<text x="138.5" y="115">1K5</text>
<text x="182.3" y="115">1K</text>
<text x="219.5" y="128.8">1N4148</text>
<text x="87.5" y="136.8">4K7</text>
<text x="335.4" y="136.8">3V3</text>
<text x="379.2" y="136.8">3V3</text>
<text x="138.5" y="158.7">8050</text>
<text x="322.3" y="179.8">RED</text>
<text x="247.9" y="180.5">GREEN</text>
<text x="280" y="209.6">1K</text>
<text x="309.2" y="209.6">1K</text>
<text x="124" y="224.2">8550</text>
<text x="102.1" y="267.9">47K</text>
<text x="138.5" y="275.2">1K5</text>
<text x="182.3" y="275.2">1K</text>
<text x="219.5" y="289">1N4148</text>
<text x="87.5" y="297">4K7</text>
<text x="415.6" y="311.6">16MHz</text>
<text x="138.5" y="318.9">8050</text>
<text x="481.2" y="318.9">ATmega16-16PI</text>
<text x="692.7" y="326.2">10uF</text>
<text x="743" y="325.4">0.1uF</text>
<text x="415.6" y="340.7">22p</text>
<text x="452.1" y="340.7">22p</text>
<text x="124" y="384.4">8550</text>
<text x="503.1" y="391.7">220</text>
<text x="612.5" y="391.7">0R5</text>
<text x="641.7" y="391.7">100uH</text>
<text x="678.1" y="406.3">1N4148</text>
<text x="743" y="429.6">47uF</text>
<text x="102.1" y="435.4">47K</text>
<text x="138.5" y="435.4">1K5</text>
<text x="182.3" y="435.4">1K</text>
<text x="713.9" y="434.7">0.1uF</text>
<text x="539.6" y="442.7">MC34063</text>
<text x="605.2" y="442.7">220p</text>
<text x="219.5" y="449.2">1N4148</text>
<text x="87.5" y="457.2">4K7</text>
<text x="539.6" y="471.8">13K</text>
<text x="138.5" y="479.1">8050</text>
<text x="510.4" y="479.1">1K5</text>
</g>
<text font-size="5.1" x="286.9" y="64.3">Top</text>
</svg>
